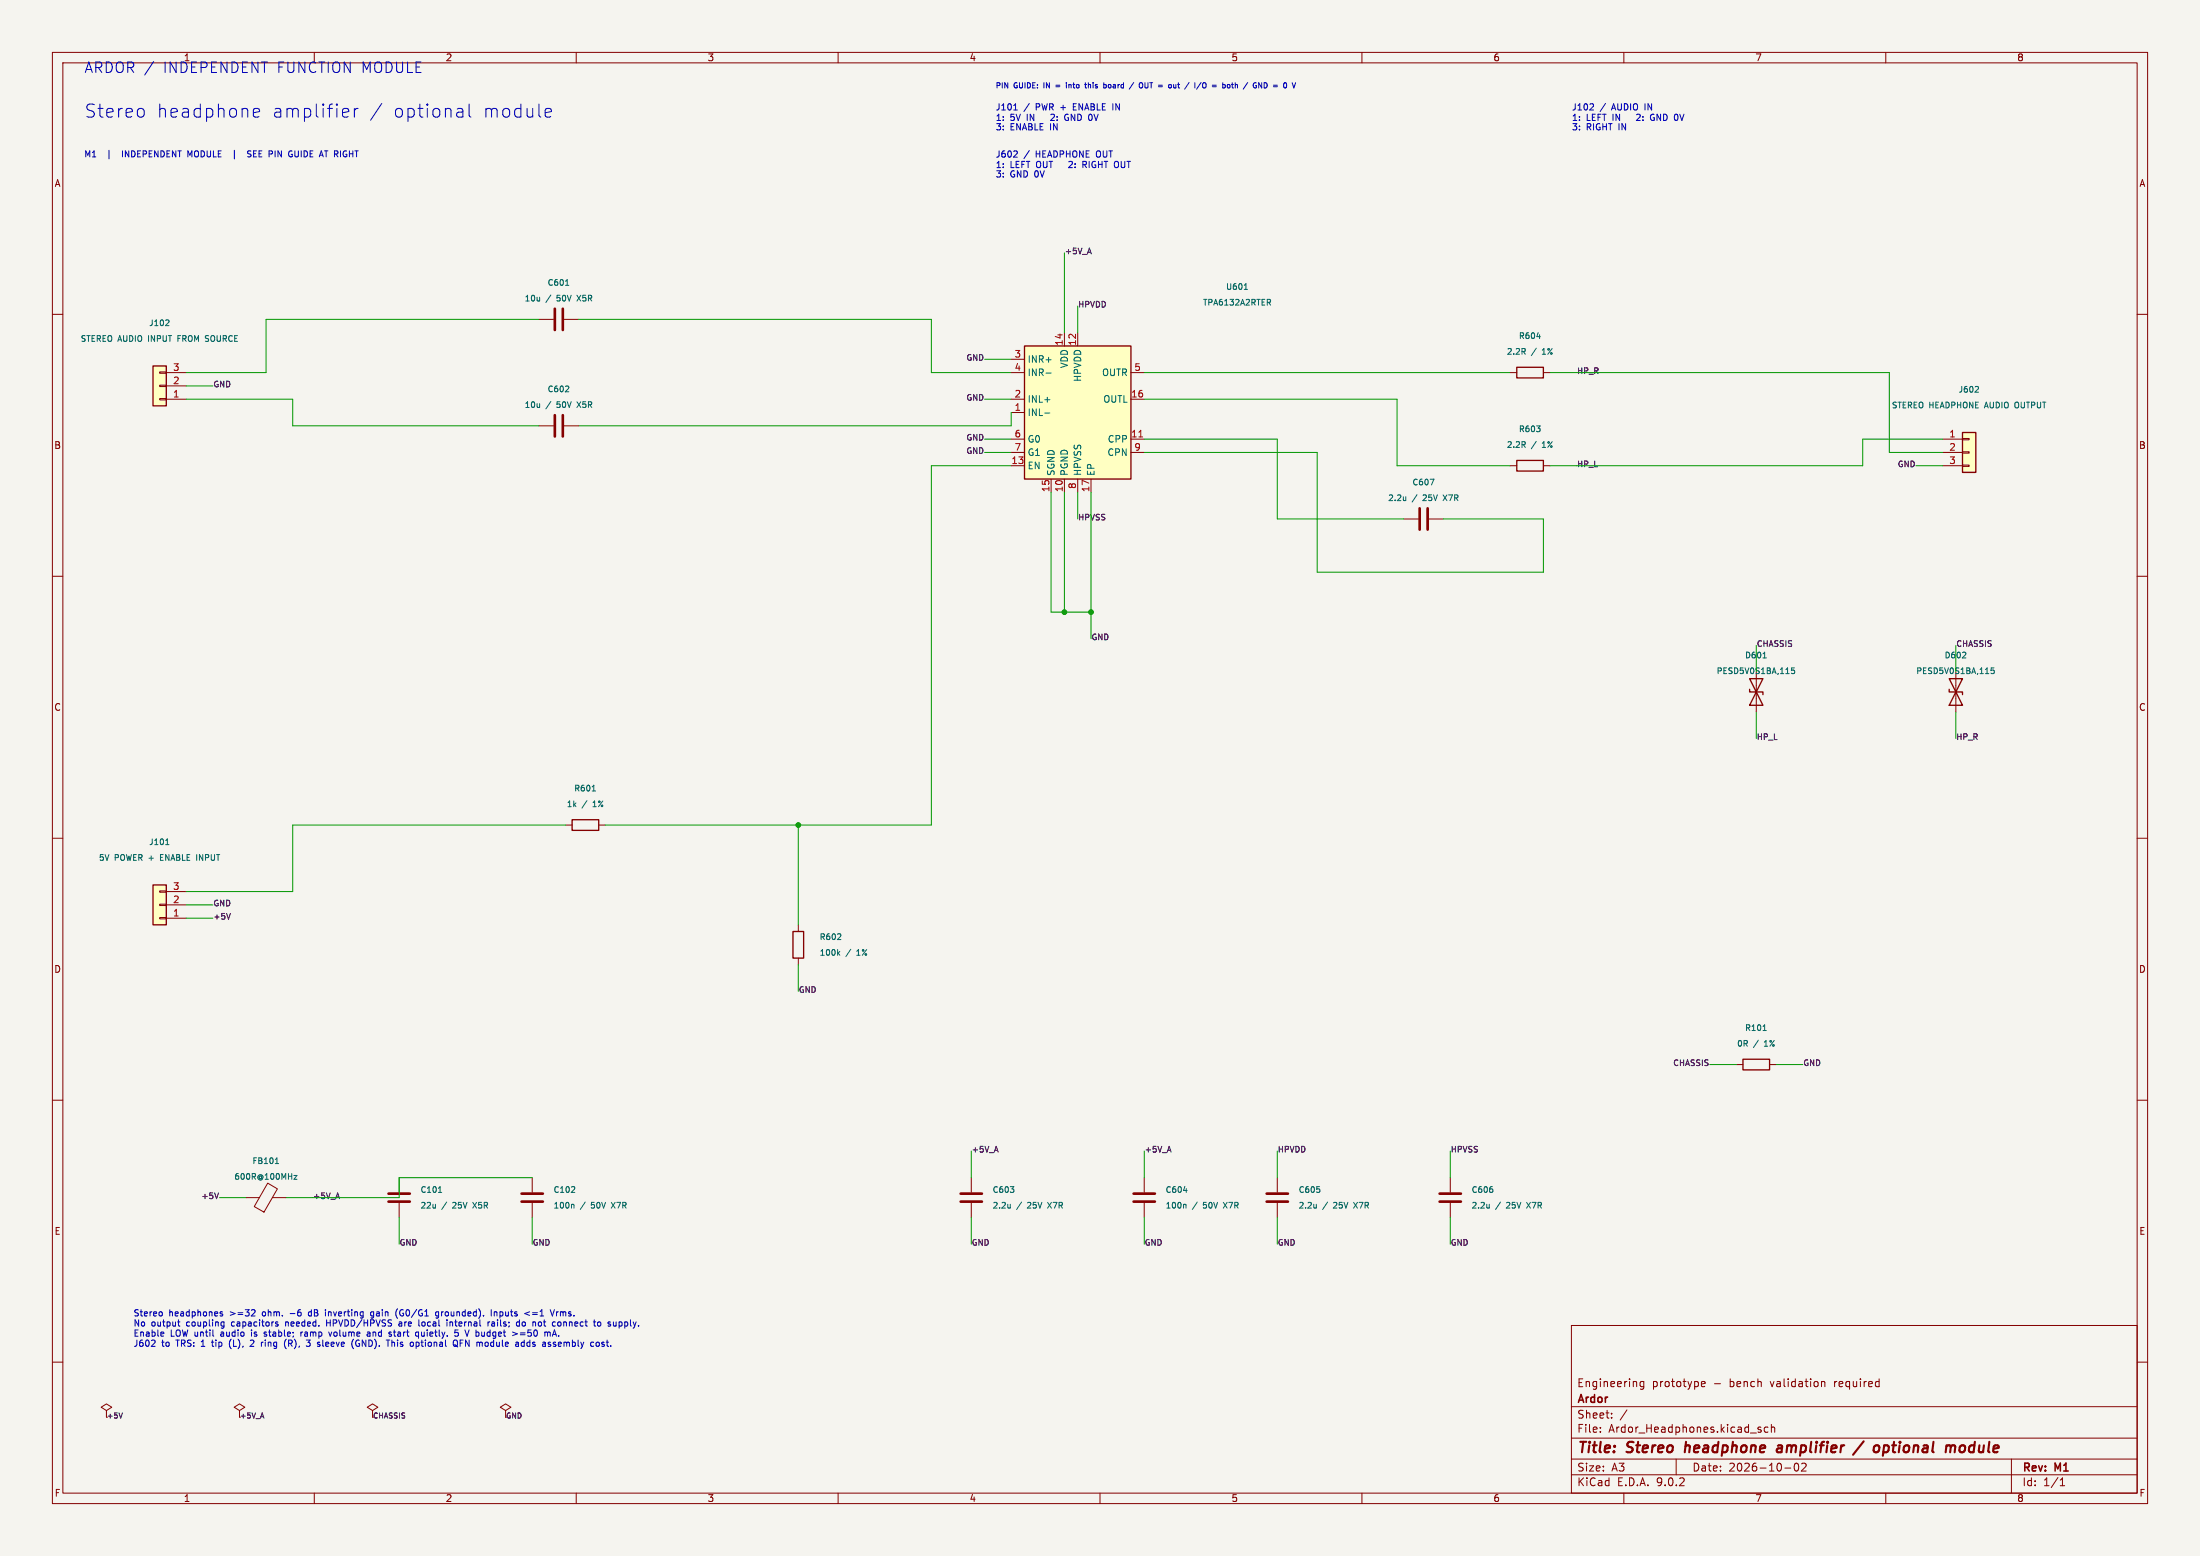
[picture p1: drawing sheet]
<svg xmlns="http://www.w3.org/2000/svg" width="420mm" height="297mm" viewBox="0 0 420 297" stroke-linecap="round" stroke-linejoin="round" font-family="sans-serif">
<path d="M0 0h420v297h-420z" fill="#f5f4ef" stroke="#f5f4ef" stroke-width=".19"/>
<g fill="none" stroke="#840000" stroke-width=".19">
<path d="M10 10h400v277h-400zM12 12h396v273h-396zM60 10v2M110 10v2M160 10v2M210 10v2M260 10v2M310 10v2M360 10v2M10 60h2M408 60h2M10 110h2"/>
<path d="M408 110h2M10 160h2M408 160h2M10 210h2M408 210h2M300 253h108v32h-108zM10 260h2M71.1 269.2l1-.6-1-.6-1 .6 1 .6v1.3M96.5 269.2l1-.6-1-.6-1 .6 1 .6v1.3M300 278.5h108M300 274.5h108M300 268.5h108"/>
<path d="M305.5 273.2v.2M305.5 272.5v.1M307.7 270.5v.2M307.7 269.8v.1M310.6 269.1l-1.3 1.9M313.8 263.7v1.2l-.3 .3-.3-.1M313.8 263.8l-.4-.1-.3 .3 .1 .6h.6M320 278.5v3M324.8 264.2l.7-.2-.1-.2-.4-.1-.2 .2 .1 .7h.5M335.6 272.7l.6 .4-.2 .3-.4-.1M336.2 272.5l-.4-.1-.2 .2M337.5 272.5l-.4-.1-.3 .3 .1 .6h.6"/>
<path d="M338.2 272.5l.2-.1 .3 .1 .1 .9M338.2 271.9v1.5M342.7 279.4a.81 .81 0 0 0 .3 1.4l.2-.2 .2-.4-.2-.8M344.7 279.4v.5l-.8 .9h.9M347.7 263.8l.2-.1 .4 .1 .1 .9M347.7 263.7v1M384 278.5v6.5M408 260h2M60 285v2M110 285v2M160 285v2M210 285v2"/>
<path d="M260 285v2M300 281.5h108M310 285v2M340.7 280.2h1.2M360 285v2M393.3 283.6h.9M393.3 282.5l.4-.4v1.5"/>
</g>
<path d="M321.9 275.2l-.3 2M339.4 276h.8M340.2 276.3l-.7 .1a.4 .4 0 0 0-.3 .4 .4 .4 0 0 0 .2 .4l.7-.1M355.8 275.1l-2 2.6M359.5 277.1h.8M359.7 275.9l-.3 2M360.3 275.9l-.6 .1M373 275.9l.3 .3-.2 1M374.8 275.9a.62 .62 0 0 0-.7 .4v.7a.52 .52 0 0 0 .8 .1" fill="none" stroke="#840000" stroke-width=".4"/>
<path d="M195.6 66h20.3v25.4h-20.3z" fill="#ffffc2"/>
<path d="M195.6 66h20.3v25.4h-20.3zM289.6 87.9h5v2h-5zM151.4 177.8h2v5.1h-2z" fill="none" stroke="#840000" stroke-width=".25"/>
<g fill="none" stroke="#840000" stroke-width=".19">
<path d="M193 68.6h2.6M193 71.1h2.6M193 76.2h2.6M193 78.7h2.6M203.2 63.5v2.5M205.7 63.5v2.5M215.9 71.1h2.5M215.9 76.2h2.5M193 83.8h2.6M193 86.4h2.6M193 88.9h2.6M200.7 91.4v2.6"/>
<path d="M203.2 91.4v2.6M205.7 91.4v2.6M208.3 91.4v2.6M215.9 83.8h2.5M215.9 86.4h2.5M288.3 88.9h1.3M294.6 88.9h1.3M152.4 176.5v1.3M152.4 182.9v1.3M20.3 269.2l1-.6-1-.6-1 .6 1 .6v1.3"/>
</g>
<path d="M237.5 55.2h.7M242.2 57.7l.4 .5M242.5 57.2l.1 .2-.1 .3M199.5 78.8h.9M199.7 71.2h1M293.3 81.3h.7l-.4 .4M294 81.8v.5M159.8 179.3h.7M160.5 178.3v.4M160 181.9l.3 .4M160.3 181.6l-.4 .4" fill="none" stroke="#006464" stroke-width=".19"/>
<path d="M217.4 83.4h.7" fill="none" stroke="#a90000" stroke-width=".19"/>
<path d="M29.2 69.9h2.5v7.6h-2.5z" fill="#ffffc2"/>
<path d="M29.2 69.9h2.5v7.6h-2.5zM289.6 70.1h5v2h-5zM334 129.5h2.5l-2.5 5.1h2.5zM334 131.6v.5h2.5v.5M372.1 129.5h2.5l-2.5 5.1h2.5zM372.1 131.6v.5h2.5v.5M332.7 202.2h5.1v2h-5.1z" fill="none" stroke="#840000" stroke-width=".25"/>
<g fill="none" stroke="#840000" stroke-width=".19">
<path d="M30.5 76.1h1.2v.2h-1.2zM30.5 73.5h1.2v.3h-1.2zM30.5 71h1.2v.2h-1.2zM31.7 76.2h3.9M31.7 73.7h3.9M31.7 71.1h3.9M102.9 61h2.8M107.7 61h2.8M288.3 71.1h1.3M294.6 71.1h1.3M102.9 81.3h2.8M107.7 81.3h2.8"/>
<path d="M268 99.1h2.8M272.8 99.1h2.8M335.3 128.3v7.6M373.4 128.3v7.6M331.5 203.2h1.2M337.8 203.2h1.3M47 228.6h2.5M51.1 225.8l1.9 1.1-2.6 4.5-1.9-1.1zM52 228.6h2.6M76.2 224.8v2.8M76.2 229.6v2.8M101.6 224.8v2.8"/>
<path d="M101.6 229.6v2.8M185.4 224.8v2.8M185.4 229.6v2.8M243.8 224.8v2.8M243.8 229.6v2.8M276.9 224.8v2.8M276.9 229.6v2.8M45.7 269.2l1-.6-1-.6-1 .6 1 .6v1.3"/>
</g>
<g fill="none" stroke="#006464" stroke-width=".19">
<path d="M108 54.5h.6M32.1 61.1l.2 .2-.1 .2-.6 .7h.7M107.9 74.8h.7M108.5 73.8v.4M293.4 64.3h.7M268.4 94.8v.8M268.4 95.5l-.2 .1M273 91.5h.7l-.4 1.1M336.6 125.6h.6M342.6 127.5h-.6v.5h.5l.1 .5-.2 .1-.4-.1M374.6 125.6h.7M375.2 124.6v.4"/>
<path d="M380.7 127.5h-.6v.5h.5l.1 .5-.2 .1-.4-.1M336.6 196.7h.6M52.6 222.1h.6M52.8 221.2l.1-.2v1.1M56.1 224.4h.6l-.6 .7h.6M83.7 227.6h.6M109 227.6h.7M109.4 229.9l.2 .1v.6M109.7 226.6v.4M192.9 226.5h.6l-.3 .4M192.9 229.9v.7M192.9 230.5l-.2 .1"/>
<path d="M193.5 227v.5M251.3 229.9v.7M251.3 230.5l-.2 .1M251.9 227v.5M284.3 229.9v.7M284.3 230.5l-.1 .1M284.9 227v.5"/>
</g>
<g fill="none" stroke="#840000" stroke-width=".51">
<path d="M105.9 58.9v4.1M107.4 58.9v4.1M105.9 79.2v4.1M107.4 79.2v4.1M271 97v4.1M272.5 97v4.1M74.2 227.8h4M74.2 229.4h4M99.6 227.8h4M99.6 229.4h4M183.4 227.8h4.1M183.4 229.4h4.1"/>
<path d="M241.8 227.8h4.1M241.8 229.4h4.1M274.8 227.8h4.1M274.8 229.4h4.1"/>
</g>
<path d="M374.6 82.6h2.6v7.6h-2.6z" fill="#ffffc2"/>
<path d="M374.6 82.6h2.6v7.6h-2.6z" fill="none" stroke="#840000" stroke-width=".25"/>
<path d="M370.8 83.8h3.8M370.8 86.4h3.8M370.8 88.9h3.8M374.6 83.7h1.3v.2h-1.3zM374.6 86.2h1.3v.3h-1.3zM374.6 88.8h1.3v.2h-1.3z" fill="none" stroke="#840000" stroke-width=".19"/>
<path d="M377.5 73.8l.2 .2-.1 .2-.6 .7h.7" fill="none" stroke="#006464" stroke-width=".19"/>
<path d="M29.2 168.9h2.5v7.6h-2.5z" fill="#ffffc2"/>
<path d="M109.2 156.5h5.1v2h-5.1zM29.2 168.9h2.5v7.6h-2.5z" fill="none" stroke="#840000" stroke-width=".25"/>
<path d="M107.9 157.5h1.3M114.3 157.5h1.3M30.5 175.1h1.2v.3h-1.2zM30.5 172.6h1.2v.2h-1.2zM30.5 170.1h1.2v.2h-1.2zM31.7 175.3h3.9M31.7 172.7h3.9M31.7 170.2h3.9M218.4 224.8v2.8M218.4 229.6v2.8" fill="none" stroke="#840000" stroke-width=".19"/>
<path d="M113 151h.7M31.6 161.2h.7M31.8 160.3l.1-.2v1.1M37.6 163.1v1.1M225.9 227.2h.7M226.3 229.9l.1 .1v.6" fill="none" stroke="#006464" stroke-width=".19"/>
<path d="M216.4 227.8h4.1M216.4 229.4h4.1" fill="none" stroke="#840000" stroke-width=".51"/>
<path d="M44 174.4l-.4 1.1M41.7 227.7l-.4 1.1M23.4 269.7l-.4 1" fill="none" stroke="#0f0f0f" stroke-width=".19"/>
<g fill="none" stroke="#009600" stroke-width=".19">
<path d="M203.2 48.3v15.2M205.7 58.4v5.1M35.6 76.2h20.3v5.1h47M35.6 73.7h5M102.9 61h-52.1v10.1h-15.2M110.5 61h67.3v10.1h15.2M188 76.2h5M188 68.6h5M193 78.7v2.6h-82.5M218.4 76.2h48.3v12.7h21.6M218.4 71.1h69.9M295.9 71.1h64.8v15.3h10.1"/>
<path d="M188 86.4h5M188 83.8h5M193 88.9h-15.2v68.6h-62.2M200.7 94v22.8h7.6M203.2 94v22.8M205.7 94v5.1M208.3 94v27.9M218.4 86.4h33.1v22.8h43.1v-10.1h-19M218.4 83.8h25.4v15.3h24.2M365.8 88.9h5M370.8 83.8h-15.2v5.1h-59.7M335.3 123.2v5.1"/>
<path d="M335.3 135.9v5.1M373.4 123.2v5.1M373.4 135.9v5.1M107.9 157.5h-52v12.7h-20.3M152.4 157.5v19M35.6 175.3h5M35.6 172.7h5M152.4 184.2v5M185.4 219.7v5.1M218.4 219.7v5.1M243.8 219.7v5.1M276.9 219.7v5.1"/>
<path d="M326.4 203.2h5.1M339.1 203.2h5.1M41.9 228.6h5.1M76.2 232.4v5.1M101.6 224.8h-25.4v3.8h-21.6M101.6 232.4v5.1M185.4 232.4v5.1M218.4 232.4v5.1M243.8 232.4v5.1M276.9 232.4v5.1"/>
</g>
<g fill="none" stroke="#0000c2" stroke-width=".19">
<path d="M29.3 11.7l-1.7 2.6M72.9 19.7l-2.2 3.3M89.6 19.9v2.1l.3 .4M201.6 16.3h.7M201.6 16.6h.7M203.6 15.8v.1M203.6 16.1v.7M205.5 19.8h-.6v1.2h.6M207.1 16.1h.3M207.2 15.8v.8l.2 .2M210.7 16.2l.3-.1 .2 .2-.1 .4h-.4M216.4 15.7l-.8 1.3"/>
<path d="M218 15.8l.1 .3-.1 .6M218.6 15.8v.8l.4 .2M224.5 16.1v.7M224.5 16.7l-.2 .1M224.8 16.1h.4M227 15.7l-.9 1.3M228.1 15.8v1M229.6 15.9l.4-.1 .2 .3-.1 .6-.3 .1-.2-.2M233.4 16.2l.3-.1 .2 .2-.1 .4h-.4M233.4 15.8v1M234.3 16.2h.5M235.1 16.1h.4"/>
<path d="M235.2 15.8v.8M235.8 16.2h.4v.6M235.8 15.8v1M239.7 16.4h.2v.3l-.2 .1M239.7 15.8h.1M240.3 16.8v-1l.6 1M241.9 16v.6M304.1 19.9l.1 .4-.7 .7h.7M23.4 28.8v1.1M27.3 20.8l.2 .4v.7l-.2 .3M35.9 28.8l.4 .8M44.7 28.7v1.6"/>
<path d="M47.9 28.9l-.4-.1-.2 .2 .1 .3 .5 .2v.3l-.6 .1M48.4 21.5l1.2-.2-.2-.5-.7-.1-.3 .4 .1 1.1 .2 .2 .7-.2M48.4 29.3h.4M49 28.8h-.6v1.1h.6M56.4 29.8l.4 .1M65.7 20.7l.8 .1 .1 .5-1.2 .2M66.5 22.2l-.8 .2M67.6 20.7v1.7M68.4 20.7a.64 .64 0 0 0-.8 .5M87.5 20.7l.7 .1 .2 .3v1.3M88.4 22.2l-.9 .2M88.4 21.3l-.9 .1"/>
<path d="M104.2 22.2l.2 .2 .7-.2M104.2 20.8l.7-.1 .2 .1 .2 .5-1.2 .2M193.5 21h.7M194.1 28.9l.1 .4-.7 .7h.7M201.2 22.3l-.6 .7h.7M203.4 22a.62 .62 0 0 0 .4 1M204.7 31.3l-.7 .7h.7M204.9 20.4h.4M206.7 30.8v1.2M207 31.4l.4 .6M207.3 31.4h-.6M313.1 22.3l-.7 .7h.7"/>
<path d="M315.2 22a.62 .62 0 0 0 .4 1M29.6 256v.3l-.7 .7h.7M30.8 250.4l.2 .2v.4l-.2 .2M31.2 255l-.1 .1M31.3 254.4v.1l-.6 .2M34.1 251.9v1l.3 .2M40.4 256.2h.4M40.7 255l.1 .1M42.4 252.3l.4 .1M42.5 250.4h-.3l-.2 .2 .1 .1 .4 .1v.3h-.5M42.8 253.1h-.4M42.8 252.3v1l-.4 .2"/>
<path d="M43.9 256l-.1 .6 .3 .8M48 254.3v.8M48.2 250h.4l.1 .3-.7 .9h.7M48.2 255.8l-.4 .1M48.4 256.3l-.7 .7h.8M50.1 256.2h.1M50.4 255l.4 .1M50.4 254.4l.1 .2 .3 .1M52.6 252.7l.4 .1 .1 .1-.2 .2h-.3M52.6 252.4h.4M54.3 256.6l.3 .8M54.4 256.1l-.1 .3"/>
<path d="M54.5 252.3v.8M54.6 252.4h-.1M55.1 255.8v1.2M55.1 256.4h.5M57.4 254.3v.8M57.8 254.3l-.4 .2M59.2 256.4v.5l-.6 .1M59.3 250.4h-.3l-.1 .2v.5l.4 .1M61.6 255.8v1l.2 .2M62.4 251.9v1.2M62.4 252.5h.6M62.8 254.3l.2 .8 .3-.8"/>
<path d="M68 256a.56 .56 0 0 0-.1 .7 .56 .56 0 0 0 .7 .2v-.4h-.2M70.1 254.3h.5v.8M70.6 254.5l-.5 .3 .1 .3 .4-.1M71.3 250.4h-.3l-.2 .2 .1 .5h.4M71.3 250.4v1l-.2 .2-.3-.1M74.9 256.2h.4v.8M75.1 254.3h.5M75.3 253.9v1l.1 .2M75.6 250.8l.3 .8M75.9 249.8l-.3 .8M76.5 252.3l-.3 .1M76.5 250l-.2 .5 .2 .6"/>
<path d="M76.6 252.7h-.3l-.2 .1 .1 .3h.4M79.6 254.3h.3M79.8 256.2l.2 .2v.4l-.2 .2M79.9 255l-.3 .1M79.9 254.3v1.2M80 251.9v1M80 253.1h.1M80.5 254.3v.6l.3 .2M80.6 252.4l-.1 .5 .1 .2M83.7 250.4h-.3l-.2 .2 .1 .5h.4M83.7 250.4v1l-.2 .2-.3-.1M85.3 252.3v.8"/>
<path d="M85.9 252.3v.8M86.9 254.4l.4-.1 .2 .2-.1 .5h-.5M87 256.8l.4 .3M87 255.8l.3 .4v.6l-.3 .2M87.8 256.4h.4M88.4 255.8h-.6v1.2M93.2 252.3v.8M93.2 252.4v.1M93.5 252.3l-.2 .1M93.8 250v1.2M93.9 252.4h.5M94.3 252.7h-.3l-.2 .1 .1 .3h.4"/>
<path d="M94.4 250.5l.4-.1 .1 .8M94.4 250.4v.8M98.6 253l.6 .1M99.2 251.9v1.2M99.3 254.4h.9M99.3 254.8h.9M99.7 252.4v.5l.4 .2M99.7 256.2h.4M100.1 256.9l-.4 .1M100.1 255.8v1.2M101 256.2h-.3l-.1 .2v.5l.4 .1M101.1 250.4l-.9 .3 .9 .4"/>
<path d="M101.7 250.6h.9M101.7 250.9h.9M102.8 252.9l.2 .2h.3M103.3 252.4l-.3-.1-.2 .2M104.7 254.3l.3 .1v.7M105 250l.4 1.2 .4-1.2M105.4 255.1l.4-1.2 .4 1.2M105.6 254.7h.5M105.7 256.5l.4 .1v.2l-.1 .2-.4-.1M105.7 256.2h.4M106.2 250.4v.8M106.6 250.4l-.4 .2"/>
<path d="M106.6 252.4l.3-.1 .2 .2-.1 .5-.4 .1M114.1 252.5l.2-.2 .4 .2-.1 .6h-.3l-.2-.2M115.3 256.2h-.3l-.1 .2v.1l.4 .1v.3h-.4M115.7 256.2h.5M118.2 252.3v1.2M118.2 253.1h.1M118.3 252.3l-.1 .1"/>
</g>
<g fill="#009600" stroke="#009600" stroke-width=".19">
<circle cx="208.3" cy="116.8" r=".46"/>
<circle cx="203.2" cy="116.8" r=".46"/>
<circle cx="152.4" cy="157.5" r=".46"/>
</g>
<g font-size="3.5" fill="#0000c2">
<text x="16" y="22.7">Stereo</text>
<text x="29.8" y="22.7">headphone</text>
<text x="51.7" y="22.7">amplifier</text>
<text x="74.8" y="22.7">optional</text>
<text x="91.9" y="22.7">module</text>
</g>
<g font-size="2.8" fill="#0000c2">
<text x="16" y="14.2">ARDOR /</text>
<text x="31.1" y="14.2">INDEPENDENT FUNCTION MODULE</text>
</g>
<g font-size="2.8" fill="#840000">
<text x="301" y="277.9">Title:</text>
<text x="310.6" y="277.9">Stereo</text>
<text x="322.5" y="277.9">headphone</text>
<text x="340.9" y="277.9">amplifier</text>
<text x="356.6" y="277.9">/</text>
<text x="361" y="277.9">optional</text>
<text x="375.5" y="277.9">module</text>
</g>
<g font-size="2.1" fill="#840000">
<text x="301" y="268.2">Ardor</text>
<text x="301" y="265">Engineering</text>
<text x="315.4" y="265">prototype</text>
<text x="327.2" y="265">-</text>
<text x="330.3" y="265">bench</text>
<text x="338.3" y="265">validation</text>
<text x="350.6" y="265">required</text>
<text x="301" y="273.7">File:</text>
<text x="301" y="271">Sheet:</text>
<text x="307.1" y="273.7">Ardor_Headphones.kicad_sch</text>
<text x="301" y="281.1">Size:</text>
<text x="307.6" y="281.1">A3</text>
<text x="323" y="281.1">Date:</text>
<text x="330" y="281.1">2026-10-02</text>
<text x="386" y="281.3">Rev:</text>
<text x="392.4" y="281.3">M1</text>
<text x="301" y="283.9">KiCad</text>
<text x="308.7" y="283.9">E.D.A.</text>
<text x="316.3" y="283.9">9.0.2</text>
<text x="386" y="283.9">Id:</text>
<text x="390.1" y="283.9">1/1</text>
</g>
<text font-size="1.8" fill="#0000c2" x="35" y="11.9">1</text>
<g font-size="1.8" fill="#840000">
<text x="85" y="11.9">2</text>
<text x="135" y="11.9">3</text>
<text x="185" y="11.9">4</text>
<text x="235" y="11.9">5</text>
<text x="285" y="11.9">6</text>
<text x="335" y="11.9">7</text>
<text x="385" y="11.9">8</text>
<text x="10.3" y="35.9">A</text>
<text x="408.3" y="35.9">A</text>
<text x="10.3" y="85.9">B</text>
<text x="408.2" y="85.9">B</text>
<text x="10.3" y="135.9">C</text>
<text x="408.2" y="135.9">C</text>
<text x="10.3" y="185.9">D</text>
<text x="408.2" y="185.9">D</text>
<text x="10.3" y="235.9">E</text>
<text x="408.3" y="235.9">E</text>
<text x="10.3" y="285.9">F</text>
<text x="35" y="286.9">1</text>
<text x="85" y="286.9">2</text>
<text x="135" y="286.9">3</text>
<text x="185" y="286.9">4</text>
<text x="235" y="286.9">5</text>
<text x="285" y="286.9">6</text>
<text x="335" y="286.9">7</text>
<text x="385" y="286.9">8</text>
<text x="408.3" y="285.9">F</text>
</g>
<g font-size="1.8" fill="#a90000">
<text x="32.9" y="70.9">3</text>
<text x="193.6" y="68.3">3</text>
<text x="193.6" y="70.9">4</text>
<text x="202.9" y="66.1" transform="rotate(-90 202.9 66.1)">14</text>
<text x="205.5" y="66.1" transform="rotate(-90 205.5 66.1)">12</text>
<text x="216.5" y="70.9">5</text>
<text x="32.9" y="75.9">1</text>
<text x="32.9" y="73.4">2</text>
<text x="193.6" y="75.9">2</text>
<text x="215.9" y="75.9">16</text>
<text x="193.6" y="78.5">1</text>
<text x="193.6" y="83.6">6</text>
<text x="215.9" y="83.6">11</text>
<text x="372" y="83.6">1</text>
<text x="193" y="88.6">13</text>
<text x="193.6" y="86.1">7</text>
<text x="216.5" y="86.1">9</text>
<text x="372" y="86.1">2</text>
<text x="372" y="88.6">3</text>
<text x="200.4" y="94" transform="rotate(-90 200.4 94)">15</text>
<text x="202.9" y="94" transform="rotate(-90 202.9 94)">10</text>
<text x="205.5" y="93.4" transform="rotate(-90 205.5 93.4)">8</text>
<text x="208" y="94" transform="rotate(-90 208 94)">17</text>
<text x="32.9" y="172.5">2</text>
<text x="32.9" y="169.9">3</text>
<text x="32.9" y="175">1</text>
</g>
<g font-size="1.8" fill="#006464">
<text x="196.1" y="69.4">INR+</text>
<text x="196.1" y="72">INR-</text>
<text x="204.1" y="70.4" transform="rotate(-90 204.1 70.4)">VDD</text>
<text x="210.3" y="72">OUTR</text>
<text x="196.1" y="77.1">INL+</text>
<text x="206.6" y="73" transform="rotate(-90 206.6 73)">HPVDD</text>
<text x="210.5" y="77.1">OUTL</text>
<text x="196.1" y="79.6">INL-</text>
<text x="196.1" y="84.7">G0</text>
<text x="196.1" y="87.2">G1</text>
<text x="196.1" y="89.8">EN</text>
<text x="211.3" y="87.2">CPN</text>
<text x="211.4" y="84.7">CPP</text>
<text x="201.5" y="90.9" transform="rotate(-90 201.5 90.9)">SGND</text>
<text x="204.1" y="90.9" transform="rotate(-90 204.1 90.9)">PGND</text>
<text x="206.6" y="90.9" transform="rotate(-90 206.6 90.9)">HPVSS</text>
<text x="209.1" y="90.9" transform="rotate(-90 209.1 90.9)">EP</text>
</g>
<g font-size="1.7" fill="#0000c2">
<text x="190" y="23.4">1:</text>
<text x="190" y="21.4">J101</text>
<text x="192.8" y="23.4">5V</text>
<text x="195.5" y="21.4">/</text>
<text x="196.1" y="23.4">IN</text>
<text x="197.9" y="21.4">PWR +</text>
<text x="201.4" y="23.4">2:</text>
<text x="204.2" y="23.4">GND 0V</text>
<text x="205.4" y="21.4">ENABLE IN</text>
<text x="300" y="21.4">J102</text>
<text x="300" y="23.4">1:</text>
<text x="302.8" y="23.4">LEFT IN</text>
<text x="305.5" y="21.4">/</text>
<text x="307.9" y="21.4">AUDIO IN</text>
<text x="313.2" y="23.4">2:</text>
<text x="316" y="23.4">GND 0V</text>
<text x="190" y="25.2">3:</text>
<text x="192.8" y="25.2">ENABLE IN</text>
<text x="300" y="25.2">3:</text>
<text x="302.8" y="25.2">RIGHT IN</text>
<text x="190" y="34.2">3:</text>
<text x="190" y="30.4">J602</text>
<text x="190" y="32.4">1:</text>
<text x="192.8" y="34.2">GND 0V</text>
<text x="192.8" y="32.4">LEFT OUT</text>
<text x="195.5" y="30.4">/</text>
<text x="197.9" y="30.4">HEADPHONE</text>
<text x="204.8" y="32.4">2:</text>
<text x="207.6" y="32.4">RIGHT OUT</text>
<text x="209.6" y="30.4">OUT</text>
<text x="25.4" y="251.6">Stereo</text>
<text x="32.2" y="251.6">headphones</text>
<text x="44" y="251.6">&gt;=32</text>
<text x="50.4" y="251.6">ohm.</text>
<text x="55.9" y="251.6">-6</text>
<text x="59.6" y="251.6">dB</text>
<text x="63" y="251.6">inverting</text>
<text x="71.9" y="251.6">gain</text>
<text x="76.9" y="251.6">(G0/G1</text>
<text x="84.8" y="251.6">grounded).</text>
<text x="95.6" y="251.6">Inputs</text>
<text x="102.2" y="251.6">&lt;=1</text>
<text x="107.4" y="251.6">Vrms.</text>
<text x="25.4" y="253.5">No</text>
<text x="25.4" y="255.5">Enable</text>
<text x="25.4" y="257.4">J602</text>
<text x="28.9" y="253.5">output</text>
<text x="30.9" y="257.4">to</text>
<text x="32.5" y="255.5">LOW until</text>
<text x="33.8" y="257.4">TRS: 1</text>
<text x="35.7" y="253.5">coupling</text>
<text x="41" y="257.4">tip</text>
<text x="42.5" y="255.5">audio</text>
<text x="44.5" y="257.4">(L),</text>
<text x="44.5" y="253.5">capacitors</text>
<text x="48.5" y="255.5">is</text>
<text x="48.8" y="257.4">2</text>
<text x="51" y="257.4">ring</text>
<text x="51.2" y="255.5">stable;</text>
<text x="55" y="253.5">needed.</text>
<text x="55.7" y="257.4">(R),</text>
<text x="58.4" y="255.5">ramp</text>
<text x="60.2" y="257.4">3</text>
<text x="62.4" y="257.4">sleeve</text>
<text x="63.1" y="253.5">HPVDD/HPVSS</text>
<text x="64" y="255.5">volume</text>
<text x="69.2" y="257.4">(GND).</text>
<text x="71.5" y="255.5">and</text>
<text x="75.9" y="255.5">start</text>
<text x="76.1" y="257.4">This</text>
<text x="77.1" y="253.5">are</text>
<text x="80.8" y="257.4">optional</text>
<text x="81.1" y="253.5">local</text>
<text x="81.2" y="255.5">quietly.</text>
<text x="86.7" y="253.5">internal</text>
<text x="88.9" y="255.5">5</text>
<text x="89.2" y="257.4">QFN module</text>
<text x="91.1" y="255.5">V budget</text>
<text x="94.7" y="253.5">rails;</text>
<text x="100.4" y="253.5">do</text>
<text x="100.5" y="255.5">&gt;=50</text>
<text x="101.6" y="257.4">adds</text>
<text x="103.7" y="253.5">not</text>
<text x="106.9" y="255.5">mA.</text>
<text x="106.9" y="257.4">assembly</text>
<text x="107.7" y="253.5">connect</text>
<text x="115.9" y="253.5">to</text>
<text x="116.3" y="257.4">cost.</text>
<text x="118.8" y="253.5">supply.</text>
</g>
<g font-size="1.6" fill="#0000c2">
<text x="16" y="30.4">M1</text>
<text x="20.6" y="30.4">|</text>
<text x="23.9" y="30.4">INDEPENDENT</text>
<text x="36.6" y="30.4">MODULE</text>
<text x="49" y="30.4">SEE PIN</text>
<text x="57.3" y="30.4">GUIDE</text>
<text x="63.5" y="30.4">AT RIGHT</text>
</g>
<g font-size="1.5" fill="#0f0f0f">
<text x="203.2" y="48.7">+5V_A</text>
<text x="205.7" y="58.9">HPVDD</text>
<text x="184.4" y="69.1">GND</text>
<text x="301" y="71.6">HP_R</text>
<text x="40.6" y="74.1">GND</text>
<text x="184.4" y="76.7">GND</text>
<text x="184.4" y="84.3">GND</text>
<text x="184.4" y="86.8">GND</text>
<text x="301" y="89.4">HP_L</text>
<text x="362.2" y="89.4">GND</text>
<text x="205.7" y="99.5">HPVSS</text>
<text x="208.3" y="122.4">GND</text>
<text x="335.3" y="123.7">CHASSIS</text>
<text x="373.4" y="123.7">CHASSIS</text>
<text x="335.3" y="141.4">HP_L</text>
<text x="373.4" y="141.4">HP_R</text>
<text x="40.6" y="173.2">GND</text>
<text x="40.6" y="175.7">+5V</text>
<text x="152.4" y="189.7">GND</text>
<text x="319.3" y="203.7">CHASSIS</text>
<text x="344.2" y="203.7">GND</text>
<text x="185.4" y="220.2">+5V_A</text>
<text x="218.4" y="220.2">+5V_A</text>
<text x="243.8" y="220.2">HPVDD</text>
<text x="276.9" y="220.2">HPVSS</text>
<text x="38.3" y="229.1">+5V</text>
<text x="59.7" y="229.1">+5V_A</text>
<text x="76.2" y="238">GND</text>
<text x="101.6" y="238">GND</text>
<text x="185.4" y="238">GND</text>
<text x="218.4" y="238">GND</text>
<text x="243.8" y="238">GND</text>
<text x="276.9" y="238">GND</text>
</g>
<g font-size="1.5" fill="#006464">
<text x="100.1" y="57.7">10u</text>
<text x="104.2" y="57.7">/</text>
<text x="104.4" y="54.7">C601</text>
<text x="106.5" y="57.7">50V</text>
<text x="110.6" y="57.7">X5R</text>
<text x="229.6" y="58.5">TPA6132A2RTER</text>
<text x="234" y="55.5">U601</text>
<text x="15.3" y="65.4">STEREO AUDIO</text>
<text x="28.4" y="62.4">J102</text>
<text x="28.5" y="65.4">INPUT</text>
<text x="34.3" y="65.4">FROM SOURCE</text>
<text x="289.9" y="64.9">R604</text>
<text x="287.6" y="67.9">2.2R</text>
<text x="292.3" y="67.9">/</text>
<text x="294.6" y="67.9">1%</text>
<text x="104.4" y="75.1">C602</text>
<text x="373.8" y="75.1">J602</text>
<text x="100.1" y="78.1">10u</text>
<text x="104.2" y="78.1">/</text>
<text x="106.5" y="78.1">50V</text>
<text x="110.6" y="78.1">X5R</text>
<text x="289.9" y="82.7">R603</text>
<text x="361.1" y="78.1">STEREO HEADPHONE</text>
<text x="379.1" y="78.1">AUDIO</text>
<text x="385" y="78.1">OUTPUT</text>
<text x="287.6" y="85.7">2.2R</text>
<text x="292.3" y="85.7">/</text>
<text x="294.6" y="85.7">1%</text>
<text x="264.9" y="95.8">2.2u</text>
<text x="269.5" y="92.8">C607</text>
<text x="269.6" y="95.8">/</text>
<text x="271.8" y="95.8">25V</text>
<text x="275.9" y="95.8">X7R</text>
<text x="333" y="125.9">D601</text>
<text x="371.1" y="125.9">D602</text>
<text x="327.6" y="128.9">PESD5V0S1BA,115</text>
<text x="365.7" y="128.9">PESD5V0S1BA,115</text>
<text x="108.1" y="154.3">1k</text>
<text x="109.5" y="151.3">R601</text>
<text x="111.1" y="154.3">/</text>
<text x="113.3" y="154.3">1%</text>
<text x="28.4" y="161.5">J101</text>
<text x="18.8" y="164.5">5V</text>
<text x="21.9" y="164.5">POWER +</text>
<text x="31" y="164.5">ENABLE</text>
<text x="38.1" y="164.5">INPUT</text>
<text x="156.4" y="179.6">R602</text>
<text x="156.4" y="182.6">100k</text>
<text x="161.5" y="182.6">/</text>
<text x="163.7" y="182.6">1%</text>
<text x="333" y="197">R101</text>
<text x="331.5" y="200">0R</text>
<text x="334.7" y="200">/</text>
<text x="337" y="200">1%</text>
<text x="44.6" y="225.4">600R@100MHz</text>
<text x="48.1" y="222.4">FB101</text>
<text x="80.2" y="227.9">C101</text>
<text x="105.6" y="227.9">C102</text>
<text x="189.4" y="227.9">C603</text>
<text x="222.4" y="227.9">C604</text>
<text x="247.8" y="227.9">C605</text>
<text x="280.8" y="227.9">C606</text>
<text x="80.2" y="230.9">22u</text>
<text x="84.3" y="230.9">/</text>
<text x="86.6" y="230.9">25V</text>
<text x="90.7" y="230.9">X5R</text>
<text x="105.6" y="230.9">100n</text>
<text x="110.8" y="230.9">/</text>
<text x="113" y="230.9">50V</text>
<text x="117.1" y="230.9">X7R</text>
<text x="189.4" y="230.9">2.2u</text>
<text x="194.1" y="230.9">/</text>
<text x="196.3" y="230.9">25V</text>
<text x="200.4" y="230.9">X7R</text>
<text x="222.4" y="230.9">100n</text>
<text x="227.6" y="230.9">/</text>
<text x="229.9" y="230.9">50V</text>
<text x="234" y="230.9">X7R</text>
<text x="247.8" y="230.9">2.2u</text>
<text x="252.5" y="230.9">/</text>
<text x="254.7" y="230.9">25V</text>
<text x="258.8" y="230.9">X7R</text>
<text x="280.8" y="230.9">2.2u</text>
<text x="285.5" y="230.9">/</text>
<text x="287.8" y="230.9">25V</text>
<text x="291.9" y="230.9">X7R</text>
</g>
<g font-size="1.4" fill="#0000c2">
<text x="190" y="17.2">PIN</text>
<text x="193.5" y="17.2">GUIDE:</text>
<text x="199.5" y="17.2">IN</text>
<text x="204.3" y="17.2">into</text>
<text x="208.1" y="17.2">this</text>
<text x="211.9" y="17.2">board</text>
<text x="217.2" y="17.2">/</text>
<text x="219.2" y="17.2">OUT =</text>
<text x="225.4" y="17.2">out</text>
<text x="228.8" y="17.2">/</text>
<text x="230.8" y="17.2">I/O</text>
<text x="234.4" y="17.2">=</text>
<text x="236.7" y="17.2">both</text>
<text x="241" y="17.2">/</text>
<text x="243.1" y="17.2">GND =</text>
</g>
<g font-size="1.4" fill="#0f0f0f">
<text x="20.3" y="271">+5V</text>
<text x="45.7" y="271">+5V_A</text>
<text x="71.1" y="271">CHASSIS</text>
<text x="96.5" y="271">GND</text>
</g>
</svg>
